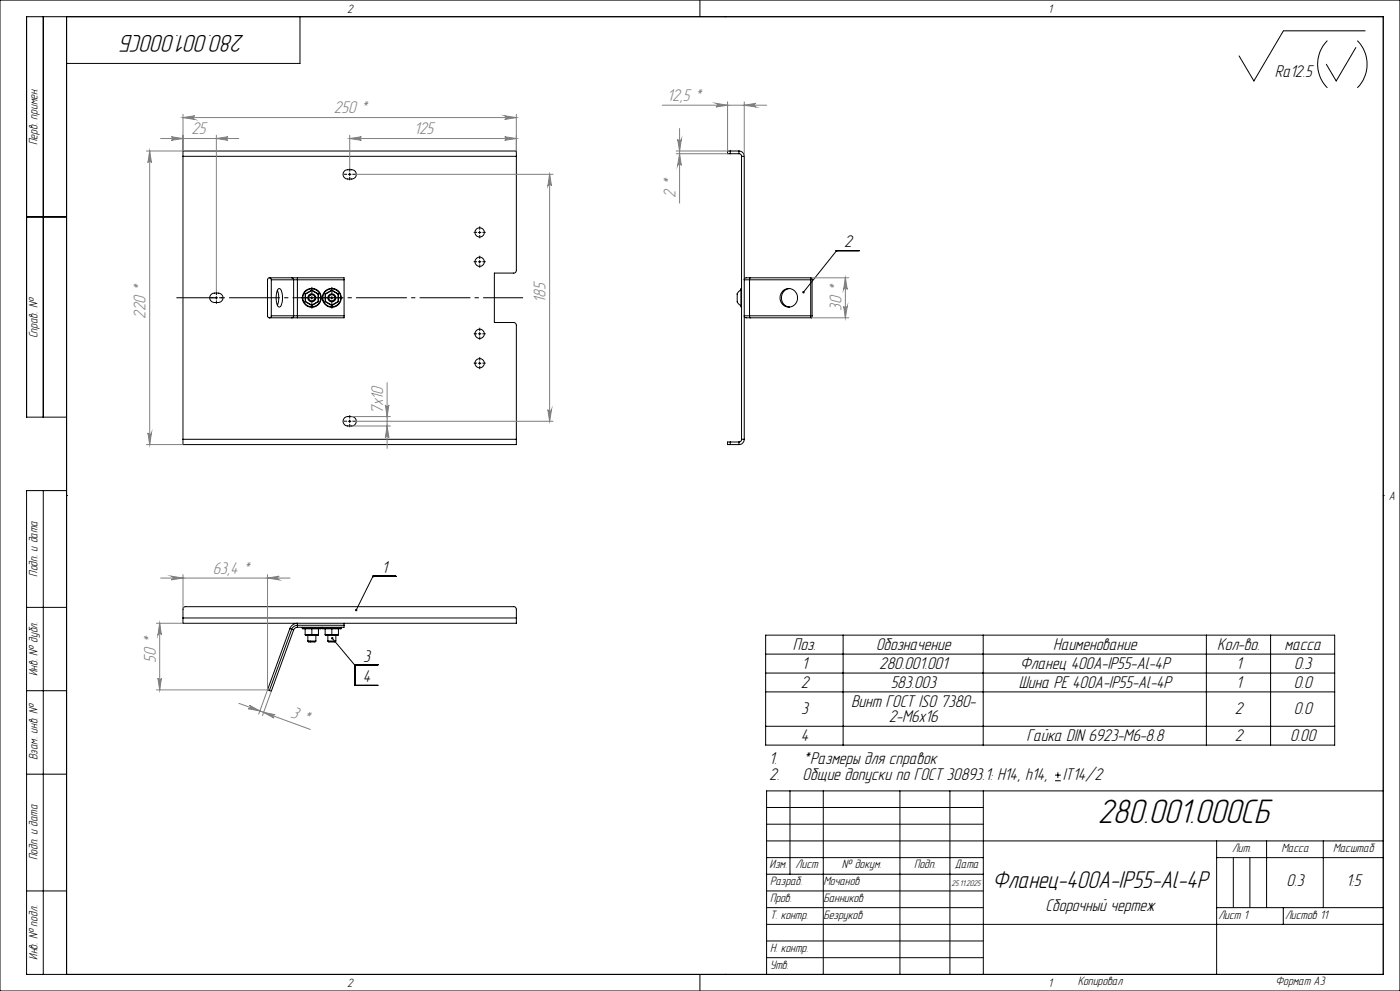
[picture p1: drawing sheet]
<svg xmlns="http://www.w3.org/2000/svg" width="420mm" height="297mm" viewBox="0 0 420 297" stroke-linecap="round" stroke-linejoin="round" font-family="sans-serif">
<g fill="none" stroke="#000" stroke-width=".3">
<path d="M0 0h420v297h-420zM13 5v120M20 5v287M90 5v14h-70M210 0v5M217.5 5h.1M398.2 12.2a10 10 0 0 0 0 14.1M406.8 14.2l-5.9 10.1-3-5M407.2 12.2a10.1 10.1 0 0 1 0 14.1M409.5 9.2h-24.5l-8.8 15.1-4.5-7.5M54.9 46.8v-1.5h100v1.5M54.9 46.8v84.9"/>
<path d="M54.9 46.8h100M103.5 51.1l.8-.2a2.23 2.23 0 0 1 2.3 .5 1.41 1.41 0 0 1-1.1 2.3 2.15 2.15 0 0 1-2.3-.6 1.41 1.41 0 0 1 .3-2zM104.5 52.2h.8M104.9 51.9v.8M154.9 46.8v34.3a.78 .78 0 0 1-.8 .7h-5.8v14.9h6l.6 .6v34.4M219.1 45.3h-.8v.8h.8M219.1 45.3h2.6M219.1 45.3v.8M219.1 46.1h2.6M221.7 45.3a1.57 1.57 0 0 1 1.6 1.5M221.7 46.1a.73 .73 0 0 1 .8 .7M221.7 45.3v.8"/>
<path d="M222.5 46.8h.8M222.5 46.8v84.9M223.3 46.8v84.9M8 65h12M143.5 78.5h.8M143.5 69.7h.8M143.9 69.2v.9M143.9 78.1v.7M250.9 75.3h.1M250.9 75.1h6.9M250.9 75.3l-9.9 12.3M63.5 88.1a2.48 2.48 0 0 1 3.4 .7 1.44 1.44 0 0 1-1.4 1.9 2.13 2.13 0 0 1-2.3-.6 1.37 1.37 0 0 1 .3-2z"/>
<path d="M64.5 89.2h.8M64.9 88.9v.7M80.8 83.3l.4 .1 .2 .5M80.8 83.3l-.4 .1-.1 .5v10.7l.1 .4 .4 .2M80.8 83.3h6.7M80.8 95.2h6.7M81.4 94.6l-.1 .4-.5 .2M81.4 83.9h6.7M81.4 83.9v10.7M81.4 94.6h6.7M83.2 87a6.8 6.8 0 0 1 0 4.5M83.4 86.7l.4-.2a3.6 3.6 0 0 1 .9 3.4l-.5 1.9a.49 .49 0 0 1-.8 0 6.3 6.3 0 0 1 0-5.1z"/>
<path d="M87.5 83.3l.4 .1 .2 .5M87.5 95.2h1.7M87.5 83.3h1.7M88.1 94.6l-.1 .4-.5 .2M88.1 83.9h1.1M88.1 94.6h1.1M88.1 83.9v10.7M89.2 94.6v.6M89.2 83.3v.6M89.2 83.3h14v.6M89.2 83.9h14M89.2 94.6h14"/>
<path d="M89.2 83.9v10.7M91.5 90.4l2.1 1.2M91.5 88.1v2.3M91.5 88.1l.2 .1M91.7 90.3l1.9 1.1M91.7 88.2v2.1M91.7 90.3l-.2 .1M93.1 89.2h.8M93.6 87.1l-1.9 1.1M93.6 87.1l1.8 1.1M93.6 87v.1M93.6 88.9v.7"/>
<path d="M93.6 91.4v.2M93.6 87l-2.1 1.1M93.6 87l1.9 1.1M95.4 88.2v2.1M95.4 90.3l-1.8 1.1M95.4 90.3l.1 .1M95.5 90.4l-1.9 1.2M95.5 88.1l-.1 .1M95.5 88.1v2.3M97.5 90.4l2.1 1.2M97.5 88.1v2.3M97.5 88.1l.1 .1"/>
<path d="M97.6 90.3l2 1.1M97.6 88.2v2.1M97.6 90.3l-.1 .1M99.1 89.2h.8M99.6 87.1l-2 1.1M99.6 87.1l1.8 1.1M99.6 87v.1M99.6 88.9v.7M99.6 91.4v.2M99.6 87l-2.1 1.1M99.6 87l1.9 1.1M101.4 88.2v2.1"/>
<path d="M101.4 90.3l-1.8 1.1M101.4 90.3l.1 .1M101.5 90.4l-1.9 1.2M101.5 88.1l-.1 .1M101.5 88.1v2.3M103.2 94.6v.6h-14M103.2 83.9v10.7M143.9 99.7v.8M222.3 86.9l-.5 .3a3.2 3.2 0 0 0-.5 3.4l1 1M222.5 86.5h-.2v5.5h.2M224.9 94.6l.2 .6M224.9 94.6h-1.6a1.34 1.34 0 0 0 1.8 .6"/>
<path d="M224.9 83.9h18.3M224.9 94.6h18.3M224.9 83.9v10.7M225.1 83.3l-.2 .6M225.1 83.3a1.34 1.34 0 0 0-1.8 .6h1.6M225.1 83.3h18.3M225.1 95.2h18.3M236.9 86.5a2.81 2.81 0 0 0-2.5 2.7 2.81 2.81 0 0 0 2.5 2.8M243.2 94.6l.2 .6M243.2 83.9v10.7M243.4 83.3l-.2 .6M243.4 83.3l.2 .3v11.3l-.2 .3"/>
<path d="M143.5 100h.8M143.5 108.9h.8M143.9 108.4v.9M20 125h-12v-120h407v287h-407v-145h12M54.9 131.7v1.5h100v-1.5M54.9 131.7h100M103.5 125.1a2.42 2.42 0 0 1 3.3 .7 1.39 1.39 0 0 1-1.3 1.9h-1.2a1.41 1.41 0 0 1-1.3-1 1.41 1.41 0 0 1 .5-1.6zM104.5 126.3h.8M104.9 125.9v.7M219.1 132.5h-.8v.7h.8M219.1 133.2h2.6M219.1 132.5v.7"/>
<path d="M219.1 132.5h2.6M221.7 132.5v.7M222.5 131.7a.78 .78 0 0 1-.8 .8M222.5 131.7h.8M223.3 131.7a1.57 1.57 0 0 1-1.6 1.5M13 147v145M20 148.5h.1M415 148.5h.1M111.8 172.9h.1M111.8 172.7h7M111.8 172.9l-4.9 9.9M8 182h12"/>
<path d="M54.9 185.2v-2.6a.78 .78 0 0 1 .8-.8h98.4a.78 .78 0 0 1 .8 .8v2.6M54.9 185.2v1.6h100v-1.6M54.9 185.2h100M87 188.4l.5 .2M87 188.4l-6.7 18.4 .5 .1M87.5 188.6l.6 .2M87.5 188.6l-6.7 18.3M88.1 188.8l-6.7 18.3-.6-.2M89.2 187.4v-.5a2.06 2.06 0 0 0-2.2 1.5M89.2 187.4a1.82 1.82 0 0 0-1.7 1.2M89.2 187.4v.6M89.2 188l-.7 .2-.4 .6"/>
<path d="M89.2 187.4h14M90.7 188.3h5.7M90.7 188v.3M91.5 188.5v1.7M91.5 190.2h4M91.5 190.2l.2 .2h3.7l.1-.2M92.4 192.1h2.4M92.4 192.1l.2 .3h1.9l.3-.3M92.4 190.4v1.7M93.6 188.5v1.9M94.8 190.4v1.7M95.5 188.5v1.7"/>
<path d="M96.4 188v.3M96.7 188.3h5.7M96.7 188v.3M97.5 188.5v1.7M97.5 190.2h4M97.5 190.2l.1 .2h3.8l.1-.2M98.4 192.1h2.4M98.4 192.1l.2 .3h1.9l.3-.3M98.4 190.4v1.7M99.6 188.5v1.9M99.7 191.3l6.8 8.1M100.8 190.4v1.7"/>
<path d="M101.5 188.5v1.7M102.4 188v.3M103.2 186.8v.6M103.2 187.4v.6h-14M106.5 199.4h.1M106.5 199.2h6.9M106.5 199.2v6.2M229.7 190.4h170.7v32.9h-170.7zM229.7 196h170.7M252.9 190.4v32.9M295 190.4v32.9M361.9 190.4v32.9"/>
<path d="M381.2 190.4v32.9M8 207h12M106.5 205.4h6.9M229.7 201.7h170.7M229.7 207.4h170.7M229.7 217.7h170.7M8 232h12M237 237v25M247 237v55M270 237v55M285 237v55M295 237v55"/>
<path d="M316.5 234h1.7M316.5 232.3h1.7M317.4 231.5v1.6M415 237h-185v55M230 242h65M230 247h65M230 252h185M230 257h65M365 252v40M365 257h50M370 257v15M375 257v15"/>
<path d="M380 252v20M397 252v20M8 267h12M230 267h65M230 272h65M230 277h185M230 262h65M365 272h50M385 272v5M210 292v5M217.5 292h.1M230 282h65"/>
<path d="M230 287h65"/>
<circle cx="143.9" cy="69.7" r="1.4"/>
<circle cx="143.9" cy="78.4" r="1.4"/>
<circle cx="93.5" cy="89.3" r="1.19"/>
<circle cx="93.5" cy="89.2" r="2.7"/>
<circle cx="93.5" cy="89.3" r="2.84"/>
<circle cx="93.6" cy="89.2" r=".92"/>
<circle cx="99.5" cy="89.2" r="2.7"/>
<circle cx="99.5" cy="89.3" r="2.84"/>
<circle cx="99.6" cy="89.3" r="1.2"/>
<circle cx="99.6" cy="89.3" r=".92"/>
<circle cx="236.6" cy="89.2" r="2.7"/>
<circle cx="143.9" cy="108.9" r="1.39"/>
<circle cx="143.9" cy="100.1" r="1.4"/>
</g>
<g fill="none" stroke="#808080" stroke-width=".3">
<path d="M54.9 35.2l3.5-.5a.55 .55 0 0 0-.5 .6 .55 .55 0 0 0 .5 .5zM54.9 34.3v11h-11M54.9 35.2h100M151.4 34.7l3.5 .5-3.5 .6a.55 .55 0 0 0 .5-.5 .55 .55 0 0 0-.5-.6zM154.9 34.3v11M198.7 31.5h31.3M203.9 38.5v22.4M214.8 31l3.5 .5-3.5 .6a.55 .55 0 0 0 .5-.6 .55 .55 0 0 0-.5-.5zM218.3 30.5v14.8h-15.5M223.3 31.5l3.5-.5a.55 .55 0 0 0-.5 .5 .55 .55 0 0 0 .5 .6zM223.3 30.5v16.3M44.9 45.3l.5 3.5a.53 .53 0 0 0-.5-.5 .53 .53 0 0 0-.5 .5z"/>
<path d="M44.9 45.3v87.9M48.2 41.5h23.4M51.4 41l3.5 .5-3.5 .5a.53 .53 0 0 0 .5-.5 .53 .53 0 0 0-.5-.5zM64.9 41.5l3.5-.5a.53 .53 0 0 0-.5 .5 .53 .53 0 0 0 .5 .5zM64.9 40.5v47M104.9 41.5l3.5-.5a.53 .53 0 0 0-.5 .5 .53 .53 0 0 0 .5 .5zM104.9 40.5v9.9M104.9 41.5h50M106.7 52.2h59.2M151.4 41l3.5 .5-3.5 .5a.53 .53 0 0 0 .5-.5 .53 .53 0 0 0-.5-.5zM164.9 52.2l.6 3.5a.55 .55 0 0 0-.6-.5 .55 .55 0 0 0-.5 .5zM164.9 52.2v74.1"/>
<path d="M202.8 46.1h15.5M203.3 41.8a.55 .55 0 0 0 .6 .5 .55 .55 0 0 0 .5-.5l-.5 3.5zM203.9 46.1l.5 3.5a.55 .55 0 0 0-.5-.6 .55 .55 0 0 0-.6 .6zM243.4 95.2h11.2M243.4 83.3h11.2M253.1 91.8a.55 .55 0 0 0 .5 .5 .55 .55 0 0 0 .6-.5l-.6 3.4zM253.6 83.3l.6 3.4a.55 .55 0 0 0-.6-.5 .55 .55 0 0 0-.5 .5zM253.6 83.3v11.9M116.1 114.7v19.7M43.9 133.2h11M44.4 129.7a.53 .53 0 0 0 .5 .6 .53 .53 0 0 0 .5-.6l-.5 3.5zM105.5 124.8h11.6"/>
<path d="M105.5 127.7h11.6M106.7 126.3h59.2M115.6 121.4a.53 .53 0 0 0 .5 .5 .53 .53 0 0 0 .6-.5l-.6 3.4zM116.1 127.7l.6 3.5a.53 .53 0 0 0-.6-.5 .53 .53 0 0 0-.5 .5zM164.4 122.8a.55 .55 0 0 0 .5 .5 .55 .55 0 0 0 .6-.5l-.6 3.5zM48.2 173.2h38.8M51.4 172.7l3.5 .5-3.5 .6a.55 .55 0 0 0 .5-.6 .55 .55 0 0 0-.5-.5zM54.9 172.2v10.4M80.3 173.2l3.4-.5a.55 .55 0 0 0-.5 .5 .55 .55 0 0 0 .5 .6zM80.3 172.2v34.5M46.9 186.8h8M47.9 186.8l.5 3.5a.53 .53 0 0 0-.5-.5 .53 .53 0 0 0-.5 .5z"/>
<path d="M47.9 186.8v20M46.9 206.8h33.4l-2.7 7.2M47.4 203.2a.53 .53 0 0 0 .5 .6 .53 .53 0 0 0 .5-.6l-.5 3.6zM71.6 210.8l21.5 7.8M74.9 211.4l3.1 1.7-3.5-.7a.55 .55 0 0 0 .6-.3 .55 .55 0 0 0-.2-.7zM79.1 213.5l3.4 .7a.52 .52 0 0 0-.6 .3 .52 .52 0 0 0 .3 .7zM81.4 207.2l-2.7 7.3"/>
</g>
<path d="M52.9 89.2h104" fill="none" stroke="#000" stroke-width=".3" stroke-dasharray="15.2 1.3 1.3 1.3" stroke-dashoffset="3.2" stroke-linecap="butt"/>
<g fill="none" stroke="#000" stroke-width=".3" stroke-dasharray="15.2 1.3 1.3 1.3" stroke-linecap="butt">
<path d="M104.1 52.2h-1M104.9 51.4v-1M104.9 53v1M105.7 52.2h1M143.1 78.4h-1M143.1 69.6h-1M143.9 77.6v-1M143.9 79.2v1M143.9 68.8v-1M143.9 70.4v1M144.7 78.4h1M144.7 69.6h1"/>
<path d="M64.1 89.2h-1M64.9 88.4v-1M64.9 90v1M65.7 89.2h1M92.8 89.2h-2.5M93.6 88.4v-2.4M93.6 90v2.5M94.4 89.2h2.4M98.8 89.2h-2.5M99.6 88.4v-2.4M99.6 90v2.5M100.4 89.2h2.4"/>
<path d="M143.9 99.2v-1M143.1 100h-1M143.1 108.8h-1M143.9 100.8v1M143.9 108v-1M143.9 109.6v1M144.7 100h1M144.7 108.8h1M104.1 126.2h-1M104.9 125.4v-1M104.9 127v1M105.7 126.2h1"/>
</g>
<path d="M99.4 191a.36 .36 0 0 0 .1 .6 .36 .36 0 0 0 .5-.3 .36 .36 0 0 0-.5-.3l.2 .3zM106.6 182.6v.5l.3-.3-.2 .4a.36 .36 0 0 0 .5-.4 .36 .36 0 0 0-.6-.2zM240.8 87.3v.6l.2-.3-.2 .3a.37 .37 0 0 0 .5-.1 .37 .37 0 0 0 0-.5 .37 .37 0 0 0-.5 0z" fill="#000"/>
<g fill="#808080">
<path d="M80.3 173.2l3.4-.5a.55 .55 0 0 0-.5 .5 .55 .55 0 0 0 .5 .6zM51.4 172.7l3.5 .5-3.5 .6a.55 .55 0 0 0 .5-.6 .55 .55 0 0 0-.5-.5z"/>
<path d="M104.9 41.5l3.5-.5a.53 .53 0 0 0-.5 .5 .53 .53 0 0 0 .5 .5zM151.4 41l3.5 .5-3.5 .5a.53 .53 0 0 0 .5-.5 .53 .53 0 0 0-.5-.5z"/>
<path d="M214.8 31l3.5 .5-3.5 .6a.55 .55 0 0 0 .5-.6 .55 .55 0 0 0-.5-.5zM223.3 31.5l3.5-.5a.55 .55 0 0 0-.5 .5 .55 .55 0 0 0 .5 .6z"/>
<path d="M203.9 46.1l.5 3.5a.55 .55 0 0 0-.5-.6 .55 .55 0 0 0-.6 .6zM203.3 41.8a.55 .55 0 0 0 .6 .5 .55 .55 0 0 0 .5-.5l-.5 3.5z"/>
<path d="M47.4 203.2a.53 .53 0 0 0 .5 .6 .53 .53 0 0 0 .5-.6l-.5 3.6zM47.9 186.8l.5 3.5a.53 .53 0 0 0-.5-.5 .53 .53 0 0 0-.5 .5zM253.1 91.8a.55 .55 0 0 0 .5 .5 .55 .55 0 0 0 .6-.5l-.6 3.4zM253.6 83.3l.6 3.4a.55 .55 0 0 0-.6-.5 .55 .55 0 0 0-.5 .5z"/>
<path d="M44.9 45.3l.5 3.5a.53 .53 0 0 0-.5-.5 .53 .53 0 0 0-.5 .5zM44.4 129.7a.53 .53 0 0 0 .5 .6 .53 .53 0 0 0 .5-.6l-.5 3.5zM164.9 52.2l.6 3.5a.55 .55 0 0 0-.6-.5 .55 .55 0 0 0-.5 .5zM164.4 122.8a.55 .55 0 0 0 .5 .5 .55 .55 0 0 0 .6-.5l-.6 3.5zM115.6 121.4a.53 .53 0 0 0 .5 .5 .53 .53 0 0 0 .6-.5l-.6 3.4zM116.1 127.7l.6 3.5a.53 .53 0 0 0-.6-.5 .53 .53 0 0 0-.5 .5z"/>
<path d="M74.9 211.4l3.1 1.7-3.5-.7a.55 .55 0 0 0 .6-.3 .55 .55 0 0 0-.2-.7zM79.1 213.5l3.4 .7a.52 .52 0 0 0-.6 .3 .52 .52 0 0 0 .3 .7z"/>
<path d="M54.9 35.2l3.5-.5a.55 .55 0 0 0-.5 .6 .55 .55 0 0 0 .5 .5zM151.4 34.7l3.5 .5-3.5 .6a.55 .55 0 0 0 .5-.5 .55 .55 0 0 0-.5-.6zM51.4 41l3.5 .5-3.5 .5a.53 .53 0 0 0 .5-.5 .53 .53 0 0 0-.5-.5zM64.9 41.5l3.5-.5a.53 .53 0 0 0-.5 .5 .53 .53 0 0 0 .5 .5z"/>
</g>
<text font-size="10.5" x="329.3" y="246.7">280.001.000СБ</text>
<g font-size="7.5">
<text x="73.3" y="10.4" transform="rotate(-180 73.3 10.4)">280.001.000СБ</text>
<text x="297.8" y="266.1">Фланец-400А-IP55-Al-4P</text>
</g>
<g font-size="5.3">
<text x="382.5" y="23">Ra12.5</text>
<text x="253.2" y="74.1">2</text>
<text x="114.6" y="171.7">1</text>
<text x="237.9" y="194.8">Поз.</text>
<text x="262.8" y="194.8">Обозначение</text>
<text x="316" y="194.8">Наименование</text>
<text x="365.2" y="194.8">Кол-во.</text>
<text x="385.4" y="194.8">масса</text>
<text x="109" y="198.3">3</text>
<text x="240.6" y="200.4">1</text>
<text x="263.8" y="200.4">280.001.001</text>
<text x="306.1" y="200.4">Фланец 400А-IP55-Al-4P</text>
<text x="370.8" y="200.4">1</text>
<text x="388.3" y="200.4">0.3</text>
<text x="108.9" y="204.4">4</text>
<text x="240.2" y="206.1">2</text>
<text x="267.2" y="206.1">583.003</text>
<text x="305.6" y="206.1">Шина PE 400А-IP55-Al-4P</text>
<text x="370.8" y="206.1">1</text>
<text x="388.1" y="206.1">0.0</text>
<text x="240.3" y="214.1">3</text>
<text x="255.3" y="211.8">Винт ГОСТ ISO 7380-</text>
<text x="370.4" y="214.1">2</text>
<text x="388.1" y="214.1">0.0</text>
<text x="266.6" y="216.4">2-М6х16</text>
<text x="240.2" y="222">4</text>
<text x="307.9" y="222">Гайка DIN 6923-M6-8.8</text>
<text x="370.4" y="222">2</text>
<text x="387" y="222">0.00</text>
<text x="230.8" y="229.1">1.</text>
<text x="230.8" y="233.7">2.</text>
<text x="240.8" y="229.1">*Размеры для справок</text>
<text x="240.8" y="233.7">Общие допуски по ГОСТ 30893.1: H14, h14,</text>
<text x="318.8" y="233.7">IT14/2</text>
<text x="386" y="265.6">0.3</text>
<text x="403.9" y="265.6">1:5</text>
<text x="313.6" y="272.9">Сборочный чертеж</text>
</g>
<g font-size="5.3" fill="#808080">
<text x="100.2" y="34">250 *</text>
<text x="200.1" y="30.3">12,5 *</text>
<text x="57.4" y="40.3">25</text>
<text x="124.3" y="40.3">125</text>
<text x="202.6" y="59.5" transform="rotate(-90 202.6 59.5)">2 *</text>
<text x="43.7" y="95.6" transform="rotate(-90 43.7 95.6)">220 *</text>
<text x="163.7" y="90.7" transform="rotate(-90 163.7 90.7)">185</text>
<text x="252.4" y="93.2" transform="rotate(-90 252.4 93.2)">30 *</text>
<text x="114.9" y="124" transform="rotate(-90 114.9 124)">7х10</text>
<text x="63.8" y="172">63,4 *</text>
<text x="46.7" y="198.6" transform="rotate(-90 46.7 198.6)">50 *</text>
<text x="86.9" y="215" transform="rotate(20 86.9 215)">3 *</text>
</g>
<g font-size="3.8">
<text x="104.2" y="3.8">2</text>
<text x="314.5" y="3.8">1</text>
<text x="11.3" y="43.5" transform="rotate(-90 11.3 43.5)">Перв. примен.</text>
<text x="11.3" y="101.4" transform="rotate(-90 11.3 101.4)">Справ. №</text>
<text x="416.6" y="149.8">A</text>
<text x="11.3" y="172.8" transform="rotate(-90 11.3 172.8)">Подп. и дата</text>
<text x="11.3" y="202.7" transform="rotate(-90 11.3 202.7)">Инв. № дубл.</text>
<text x="11.3" y="227.8" transform="rotate(-90 11.3 227.8)">Взам. инв. №</text>
<text x="11.3" y="257.8" transform="rotate(-90 11.3 257.8)">Подп. и дата</text>
<text x="369.6" y="255.2">Лит.</text>
<text x="384.4" y="255.2">Масса</text>
<text x="399.9" y="255.2">Масштаб</text>
<text x="230.9" y="260.2">Изм.</text>
<text x="238.7" y="260.2">Лист</text>
<text x="252.6" y="260.2">№ докум.</text>
<text x="274.2" y="260.2">Подп.</text>
<text x="286.5" y="260.2">Дата</text>
<text x="231" y="265.3">Разраб.</text>
<text x="247" y="265.4">Мочанов</text>
<text x="231" y="275.3">Т. контр.</text>
<text x="231" y="270.3">Пров.</text>
<text x="247" y="275.3">Безруков</text>
<text x="247" y="270.4">Банников</text>
<text x="365.5" y="275.3">Лист 1</text>
<text x="385.5" y="275.3">Листов 11</text>
<text x="11.3" y="287.7" transform="rotate(-90 11.3 287.7)">Инв. № подл.</text>
<text x="231" y="285.3">Н. контр.</text>
<text x="231" y="290.3">Утв.</text>
<text x="104.2" y="295.8">2</text>
<text x="314.5" y="295.8">1</text>
<text x="323.3" y="295.2">Копировал</text>
<text x="382.7" y="295.2">Формат А3</text>
</g>
<text font-size="2.6" x="285.4" y="265.5">25.11.2025</text>
</svg>
